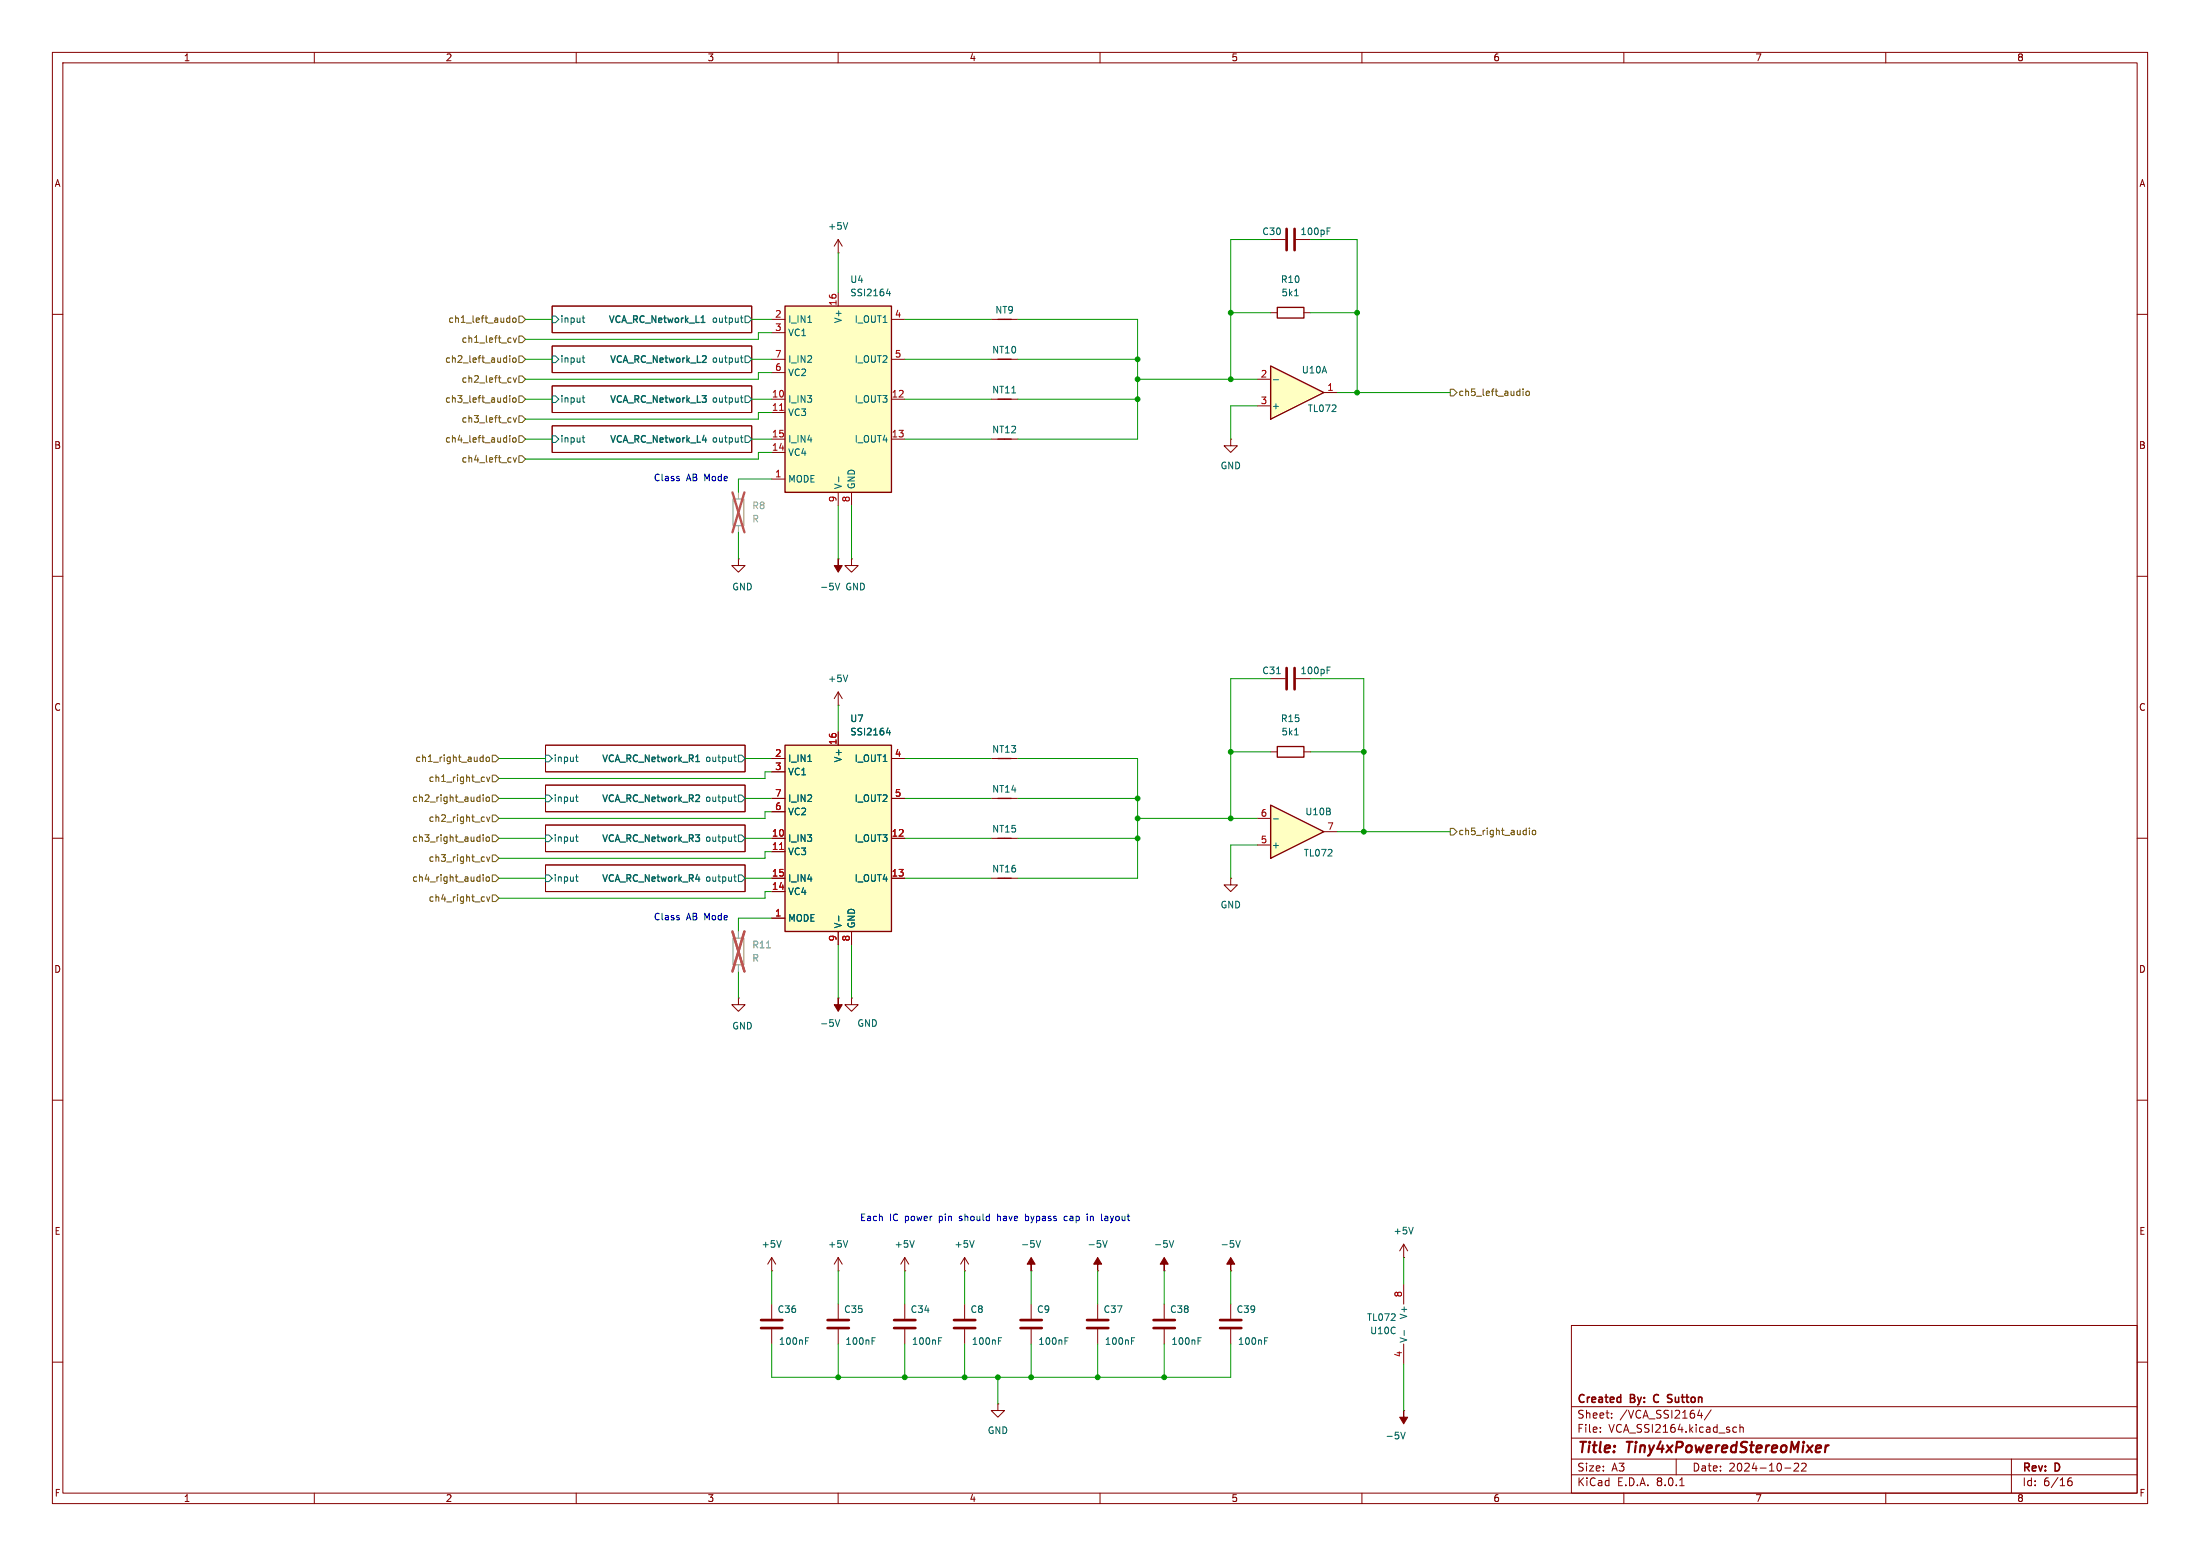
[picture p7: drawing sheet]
<svg xmlns="http://www.w3.org/2000/svg" width="420mm" height="297mm" viewBox="0 0 420 297" stroke-linecap="round" stroke-linejoin="round" font-family="sans-serif">
<g fill="none" stroke="#840000" stroke-width=".19">
<path d="M10 10h400v277h-400zM12 12h396v273h-396zM60 10v2M110 10v2M160 10v2M210 10v2M260 10v2M310 10v2M360 10v2M10 60h2M105.4 58.4h38.1v5.1h-38.1zM242.6 45.7h2.8"/>
<path d="M247.4 45.7h2.8M408 60h2M105.4 66h38.1v5.1h-38.1zM105.4 73.7h38.1v5h-38.1zM105.4 81.3h38.1v5.1h-38.1zM10 110h2M141 106.7v1.3h1.2l-1.2 1.2-1.3-1.2h1.3M141 106.7h.1M408 110h2M242.6 129.5h2.8M247.4 129.5h2.8M10 160h2"/>
<path d="M104.1 142.2h38.1v5.1h-38.1zM104.1 157.5h38.1v5.1h-38.1zM104.1 149.9h38.1v5h-38.1zM408 160h2M104.1 165.1h38.1v5.1h-38.1zM189.2 167.6h5.1M189.2 160h5.1M10 210h2M408 210h2M10 260h2M222.2 248.9v2.8M222.2 253.7v2.8"/>
<path d="M300 253h108v32h-108zM408 260h2M300 278.5h108M300 274.5h108M300 268.5h108M305.5 273.2v.2M305.5 272.5v.1M307.7 270.5v.2M307.7 269.8v.1M320 278.5v3M324.1 270.2h.9M324.8 269.7v1"/>
<path d="M326.7 269.1l-1.3 1.9M330.9 273.3h.6M330.9 272.5h.6M332.2 272.5l.2-.1 .3 .1 .1 .9M332.2 271.9v1.5M343.3 279.4v.5l-.9 .9h1M344.7 279.4v.5l-.8 .9h.9M384 278.5v6.5M60 285v2M110 285v2M160 285v2M210 285v2"/>
<path d="M260 285v2M300 281.5h108M310 285v2M320.7 283.6h.8M340.7 280.2h1.2M360 285v2M394.7 282.9l.3-.2h.4l.2 .2v.4l-.3 .3h-.3l-.3-.3M395.4 282.1a.6 .6 0 0 0-.7 .6"/>
</g>
<path d="M348.5 275.9l-.1 1.3M349.1 275.9l-.4 .1-.2 .3" fill="none" stroke="#840000" stroke-width=".4"/>
<path d="M309.3 266.7l.1 .1M309.4 266.2v1.5M309.4 267.6l-.1 .1M315.8 266.4l-.1 .4 .1 .7M318.5 266.8l.5 .2M318.5 266.3h.7M319 267.6l-.5 .1" fill="none" stroke="#840000" stroke-width=".3"/>
<g fill="none" stroke="#006464" stroke-width=".19">
<path d="M253.4 44.1h.4M253.4 43.5h.6M105.4 67.9h.6l.7 .7-.7 .6h-.6zM105.4 60.3h.6l.7 .7-.7 .6h-.6zM105.4 75.6h.6l.7 .6-.7 .6h-.6zM111.1 68.3h.5M111.1 60.7h.5M111.1 75.9h.5M111.3 67.9v1.1l.3 .2M111.3 60.3v1.1l.3 .1M111.3 75.5v1.1l.3 .2M141.3 68.3h.5"/>
<path d="M141.3 60.7h.5M141.3 75.9h.5M141.5 60.3v1.1l.3 .1M141.5 67.9v1.1l.3 .2M141.5 75.5v1.1l.3 .2M142.2 67.9h.7l.6 .7-.6 .6h-.7zM142.2 60.3h.7l.6 .7-.6 .6h-.7zM142.2 75.6h.7l.6 .6-.6 .6h-.7zM105.4 83.2h.6l.7 .6-.7 .7h-.6zM111.1 83.6h.5M111.3 83.1v1.1l.3 .2M141.3 83.6h.5"/>
<path d="M141.5 83.1v1.1l.3 .2M142.2 83.2h.7l.6 .6-.6 .7h-.7zM243.7 128.6h.7M253.4 127.9h.4M253.4 127.3h.6M104.1 144.1h.7l.6 .7-.6 .6h-.7zM104.1 159.4h.7l.6 .6-.6 .7h-.7zM104.1 151.8h.7l.6 .6-.6 .6h-.7zM109.9 144.5h.5M109.9 159.8h.5M109.9 152.1h.5M110.1 144.1v1.1l.3 .2"/>
<path d="M110.1 151.7v1.1l.3 .2M110.1 159.3v1.1l.3 .2M140.1 144.5h.5M140.1 159.8h.5M140.1 152.1h.5M140.3 144.1v1.1l.3 .2M140.3 151.7v1.1l.3 .2M140.3 159.3v1.1l.3 .2M141 144.1h.6l.6 .7-.6 .6h-.6zM141 159.4h.6l.6 .6-.6 .7h-.6zM141 151.8h.6l.6 .6-.6 .6h-.6zM104.1 167h.7l.6 .6-.6 .7h-.7z"/>
<path d="M109.9 167.4h.5M110.1 166.9v1.1l.3 .2M140.1 167.4h.5M140.3 166.9v1.1l.3 .2M141 167h.6l.6 .6-.6 .7h-.6zM228.7 255.9h.4M228.7 255.3h.6"/>
</g>
<path d="M245.6 43.7v4.1M247.1 43.7v4.1M245.6 127.5v4.1M247.1 127.5v4.1M220.2 253.5h4.1M220.2 252h4.1" fill="none" stroke="#840000" stroke-width=".51"/>
<path d="M140 95.3h2v5h-2zM140 179.1h2v5.1h-2z" fill="none" stroke="#a1a1a1" stroke-width=".25"/>
<path d="M141 94v1.3M141 100.3v1.3M141 177.8v1.3M141 184.2v1.2" fill="none" stroke="#a1a1a1" stroke-width=".19"/>
<path d="M146.3 180.9h.8" fill="none" stroke="#989898" stroke-width=".19"/>
<path d="M139.8 94l2.3 7.6M142.1 94l-2.3 7.6M139.8 177.8l2.3 7.6M142.1 177.8l-2.3 7.6" fill="none" stroke="#e65255" stroke-width=".46"/>
<path d="M190.5 167.6h2.5M190.5 160h2.5" fill="none" stroke="#840000" stroke-width=".25"/>
<path d="M149.9 58.4h20.3v35.6h-20.3z" fill="#ffffc2"/>
<path d="M149.9 58.4h20.3v35.6h-20.3zM190.5 68.6h2.5M190.5 83.8h2.5" fill="none" stroke="#840000" stroke-width=".25"/>
<g fill="none" stroke="#840000" stroke-width=".19">
<path d="M160 48.3h.1M160 45.7v2.6M160 55.9v2.5M160 45.7l-.7 1.3M160 45.7l.8 1.3M147.3 76.2h2.6M147.3 78.7h2.6M147.3 61h2.6M147.3 63.5h2.6M147.3 68.6h2.6M147.3 71.1h2.6M170.2 76.2h2.5"/>
<path d="M170.2 61h2.5M170.2 68.6h2.5M189.2 68.6h5.1M147.3 91.4h2.6M147.3 83.8h2.6M147.3 86.4h2.6M160 94v2.5M162.6 94v2.5M170.2 83.8h2.5M189.2 83.8h5.1M234.9 83.8v1.3h1.3l-1.3 1.3-1.2-1.3h1.2M234.9 83.8h.1"/>
<path d="M160 134.6h.1M160 132.1v2.5M160 132.1l-.7 1.3M160 132.1l.8 1.3M234.9 167.6v1.3h1.3l-1.3 1.3-1.2-1.3h1.2M234.9 167.6h.1"/>
</g>
<path d="M148.8 78.3h.8" fill="none" stroke="#a90000" stroke-width=".19"/>
<path d="M161.8 42.5l-.4 1.3M169.2 56h.8M169.8 55.6v.9M154.2 61.5h.7M160.1 91v1M161.8 128.8l-.4 1.3" fill="none" stroke="#006464" stroke-width=".19"/>
<path d="M242.6 153.7l10.1 5.1-10.1 5z" fill="#ffffc2"/>
<path d="M190.5 61h2.5M190.5 76.2h2.5M242.6 153.7l10.1 5.1-10.1 5zM243.8 142.5h5.1v2h-5.1z" fill="none" stroke="#840000" stroke-width=".25"/>
<path d="M189.2 61h5.1M189.2 76.2h5.1M162.6 106.7v1.3h1.2l-1.2 1.2-1.3-1.2h1.3M162.6 106.7h.1M240 156.2h2.6M242.6 143.5h1.2M248.9 143.5h1.3M252.7 158.8h2.6M240 161.3h2.6M141 190.5v1.3h1.2l-1.2 1.2-1.3-1.2h1.3M141 190.5h.1" fill="none" stroke="#840000" stroke-width=".19"/>
<path d="M243.1 156.3h1M247.1 140.3h.8" fill="none" stroke="#006464" stroke-width=".19"/>
<path d="M242.6 69.9l10.1 5-10.1 5.1z" fill="#ffffc2"/>
<path d="M243.8 58.7h5.1v2h-5.1zM242.6 69.9l10.1 5-10.1 5.1z" fill="none" stroke="#840000" stroke-width=".25"/>
<path d="M242.6 59.7h1.2M248.9 59.7h1.3M240 72.4h2.6M240 77.5h2.6M252.7 74.9h2.6M160 106.7h.1M160 190.5h.1M222.2 242.6h.1" fill="none" stroke="#840000" stroke-width=".19"/>
<path d="M247.1 56.5h.8M243.1 72.5h1M159.5 111.3l.4 1.3 .4-1.3M159.5 194.6l.4 1.3 .4-1.3M223.2 236.8l.4 1.3 .5-1.3" fill="none" stroke="#006464" stroke-width=".19"/>
<g fill="#840000" stroke="#840000" stroke-width=".19">
<path d="M160 106.7v1.3h.8l-.8 1.2-.7-1.2h.7z"/>
<path d="M222.2 240l.8 1.3h-.8v1.3v-1.3h-.7z"/>
<path d="M160 190.5v1.3h.8l-.8 1.2-.7-1.2h.7z"/>
</g>
<path d="M149.9 142.2h20.3v35.6h-20.3z" fill="#ffffc2"/>
<path d="M149.9 142.2h20.3v35.6h-20.3zM190.5 144.8h2.5M190.5 152.4h2.5" fill="none" stroke="#840000" stroke-width=".25"/>
<g fill="none" stroke="#840000" stroke-width=".19">
<path d="M160 139.7v2.5M147.3 144.8h2.6M147.3 147.3h2.6M147.3 152.4h2.6M147.3 154.9h2.6M170.2 144.8h2.5M170.2 152.4h2.5M189.2 144.8h5.1M189.2 152.4h5.1M147.3 175.3h2.6M147.3 160h2.6M147.3 162.6h2.6"/>
<path d="M147.3 167.6h2.6M147.3 170.2h2.6M160 177.8v2.5M162.6 177.8v2.5M170.2 160h2.5M170.2 167.6h2.5M162.6 190.5v1.3h1.2l-1.2 1.2-1.3-1.2h1.3M162.6 190.5h.1M268 237.5v2.5M268 237.5l-.8 1.3M268 237.5l.7 1.3M147.3 242.6h.1"/>
<path d="M147.3 240v2.6M147.3 248.9v2.8M147.3 253.7v2.8M147.3 240l-.7 1.3M147.3 240l.8 1.3M160 242.6h.1M160 240v2.6M160 248.9v2.8M160 253.7v2.8M160 240l-.7 1.3M160 240l.8 1.3M172.7 242.6h.1"/>
<path d="M172.7 240v2.6M172.7 248.9v2.8M172.7 253.7v2.8M172.7 240l-.7 1.3M172.7 240l.8 1.3M184.1 242.6h.1M184.1 240v2.6M184.1 248.9v2.8M184.1 253.7v2.8M184.1 240l-.7 1.3M184.1 240l.8 1.3M196.8 242.6h.1"/>
<path d="M196.8 248.9v2.8M196.8 253.7v2.8M209.5 242.6h.1M209.5 248.9v2.8M209.5 253.7v2.8M234.9 242.6h.1M234.9 248.9v2.8M234.9 253.7v2.8M268 240h.1M268 245.1v3.8M268 256.5v3.8M190.5 268v1.2h1.3l-1.3 1.3-1.3-1.3h1.3"/>
<path d="M190.5 268h.1M268 269.2h.1"/>
</g>
<path d="M148.8 162.1h.8" fill="none" stroke="#a90000" stroke-width=".19"/>
<g fill="none" stroke="#006464" stroke-width=".19">
<path d="M169.2 139.9h.8M169.8 139.4v.9M154.2 145.4h.7M160.1 174.8v1M149.1 236.8l-.4 1.3M161.8 236.8l-.4 1.3M174.5 236.8l-.4 1.3M186 236.8l-.5 1.3M197.8 236.8l.4 1.3 .5-1.3M210.5 236.8l.4 1.3 .5-1.3M235.9 236.8l.4 1.3 .5-1.3M269.8 234.3l-.4 1.2"/>
<path d="M153.8 255.9h.4M153.8 255.3h.6M166.5 255.9h.4M166.5 255.3h.6M179.2 255.9h.4M179.2 255.3h.6M190.6 255.9h.4M190.6 255.3h.6M203.3 255.9h.4M203.3 255.3h.6M216 255.9h.4M216 255.3h.6"/>
<path d="M241.4 255.9h.4M241.4 255.3h.6M268.1 254v.9M267.4 273.4l.4 1.2 .5-1.2"/>
</g>
<g fill="none" stroke="#840000" stroke-width=".51">
<path d="M145.3 253.5h4.1M145.3 252h4.1M158 253.5h4.1M158 252h4.1M170.7 253.5h4.1M170.7 252h4.1M182.1 253.5h4.1M182.1 252h4.1M194.8 253.5h4.1M194.8 252h4.1M207.5 253.5h4.1M207.5 252h4.1"/>
<path d="M232.9 253.5h4.1M232.9 252h4.1"/>
</g>
<g fill="#840000" stroke="#840000" stroke-width=".19">
<path d="M196.8 240l.8 1.3h-.8v1.3v-1.3h-.7z"/>
<path d="M209.5 240l.8 1.3h-.8v1.3v-1.3h-.7z"/>
<path d="M268 269.2v1.3h.7l-.7 1.3-.8-1.3h.8z"/>
<path d="M234.9 240l.8 1.3h-.8v1.3v-1.3h-.7z"/>
</g>
<g fill="none" stroke="#725600" stroke-width=".19">
<path d="M97 60.7l.3 .1M97.3 60.3v1.2M97.3 67.9v.1M97.3 68.3v.9M97.3 75.5v.1M97.3 75.9v.9M97.3 61.5h-.3M97.9 76.1l.2-.2 .4 .2v.4l-.1 .2-.3 .1-.2-.1zM97.9 60.8l.2-.1 .4 .1v.5l-.1 .2h-.3l-.2-.1zM97.9 68.4l.2-.1 .4 .1v.5l-.1 .2-.3 .1-.2-.2zM98 72.1l.3 .9 .3-.9M98 79.7l.3 .9 .3-.9"/>
<path d="M98 64.5l.3 .8 .3-.8M99.1 71.8h.6l.6 .6-.6 .6h-.6zM99.1 79.4h.6l.6 .6-.6 .6h-.6zM99.1 75.6h.6l.6 .6-.6 .6h-.6zM99.1 64.1h.6l.6 .7-.6 .6h-.6zM99.1 60.3h.6l.6 .7-.6 .6h-.6zM99.1 67.9h.6l.6 .7-.6 .6h-.6zM276.9 74.3h.6l.6 .6-.6 .7h-.6zM290.8 74.2v.2M290.8 74.7v.8M291.4 74.7h.3l.3 .2v.4l-.3 .2-.3-.1-.1-.1zM97.3 83.1v.2"/>
<path d="M97.3 83.6v.8M97.9 83.7l.2-.1 .4 .1v.5l-.1 .1-.3 .1-.2-.1zM98 87.4l.3 .8 .3-.8M99.1 83.2h.6l.6 .6-.6 .7h-.6zM99.1 87h.6l.6 .6-.6 .7h-.6zM91.9 144.5l.3 .1M92.2 144.1v1.3M92.2 151.7v.1M92.2 152.1v.9M92.2 159.3v.2M92.2 159.8v.8M92.2 145.3l-.3 .1"/>
<path d="M92.4 148.3l.1 .1M92.4 155.9l.1 .1M92.5 149.1l-.1 .1M92.5 156.7l-.1 .1M92.8 144.6l.2-.1 .4 .1v.5l-.1 .2-.3 .1-.2-.2zM92.8 152.3l.2-.2 .4 .2v.4l-.1 .2-.3 .1-.2-.1zM92.8 159.9l.2-.1 .4 .1v.5l-.1 .1-.3 .1-.2-.1zM92.9 148.3l.3 .9 .3-.9M92.9 155.9l.3 .9 .3-.9M94 144.1h.6l.6 .7-.6 .6h-.6zM94 148h.6l.6 .6-.6 .6h-.6zM94 159.4h.6l.6 .6-.6 .7h-.6z"/>
<path d="M94 155.6h.6l.6 .6-.6 .6h-.6zM94 151.8h.6l.6 .6-.6 .6h-.6zM276.9 158.1h.6l.6 .7-.6 .6h-.6zM292 158.1v.1M292 158.5v.8M292.6 158.6l.2-.1 .3 .1 .1 .5-.1 .2h-.3l-.2-.1zM92.2 166.9v.2M92.2 167.4v.8M92.4 171.2h.1M92.4 163.6h.1M92.5 172h-.1M92.5 164.3l-.1 .1"/>
<path d="M92.8 167.5l.2-.1 .4 .1v.5l-.1 .2h-.3l-.2-.1zM92.9 171.2l.3 .8 .3-.8M92.9 163.6l.3 .8 .3-.8M94 170.8h.6l.6 .7-.6 .6h-.6zM94 167h.6l.6 .6-.6 .7h-.6zM94 163.2h.6l.6 .6-.6 .7h-.6z"/>
</g>
<path d="M129.7 91.4v.3M129.7 175.2v.3M190.4 231.7v1.3M190.6 232.1l-.2 .2M195.8 231.7v1.3M195.8 232.9l.3 .1M196.1 232.1l-.3 .1M203.8 232.2l-.4-.1-.3 .3 .2 .5h.5M208.2 232.1v.9M208.3 232.1l-.1 .2M211.3 232.1l-.4 .1M211.4 232.5h-.3l-.2 .2v.2l.5 .1" fill="none" stroke="#0000c2" stroke-width=".19"/>
<g fill="none" stroke="#009600" stroke-width=".19">
<path d="M160 48.3v7.6M234.9 59.7h7.7M242.6 45.7h-7.7v26.7M250.2 45.7h8.9v29.2M250.2 59.7h8.9M100.3 76.2h5.1M100.3 68.6h5.1M100.3 61h5.1M143.5 76.2h3.8M143.5 68.6h3.8M143.5 61h3.8M147.3 71.1h-2.5v1.3h-44.5"/>
<path d="M147.3 63.5h-2.5v1.3h-44.5M147.3 78.7h-2.5v1.3h-44.5M172.7 76.2h16.5M172.7 68.6h16.5M172.7 61h16.5M194.3 76.2h22.9M194.3 61h22.9v22.8h-22.9M194.3 68.6h22.9M217.2 72.4h22.8M240 77.5h-5.1v6.3M255.3 74.9h21.6M100.3 83.8h5.1"/>
<path d="M143.5 83.8h3.8M147.3 91.4h-6.3v2.6M147.3 86.4h-2.5v1.2h-44.5M160 96.5v10.2M162.6 96.5v10.2M172.7 83.8h16.5M141 101.6v5.1M160 134.6v5.1M242.6 129.5h-7.7v26.7M250.2 129.5h10.1v29.3M95.2 152.4h8.9M95.2 144.8h8.9"/>
<path d="M142.2 152.4h5.1M142.2 144.8h5.1M147.3 147.3h-1.3v1.3h-50.8M147.3 154.9h-1.3v1.3h-50.8M172.7 152.4h16.5M172.7 144.8h16.5M194.3 144.8h22.9v22.8h-22.9M194.3 152.4h22.9M217.2 156.2h22.8M234.9 143.5h7.7M250.2 143.5h10.1M255.3 158.8h21.6"/>
<path d="M95.2 167.6h8.9M95.2 160h8.9M142.2 167.6h5.1M142.2 160h5.1M147.3 162.6h-1.3v1.2h-50.8M147.3 170.2h-1.3v1.3h-50.8M147.3 175.3h-6.3v2.5M172.7 167.6h16.5M172.7 160h16.5M194.3 160h22.9M240 161.3h-5.1v6.3M141 185.4v5.1"/>
<path d="M160 180.3v10.2M162.6 180.3v10.2M147.3 256.5v6.4h87.6v-6.4M147.3 242.6v6.3M160 242.6v6.3M160 256.5v6.4M172.7 242.6v6.3M172.7 256.5v6.4M184.1 242.6v6.3M184.1 256.5v6.4M196.8 242.6v6.3M196.8 256.5v6.4"/>
<path d="M209.5 242.6v6.3M209.5 256.5v6.4M222.2 242.6v6.3M222.2 256.5v6.4M234.9 242.6v6.3M268 240v5.1M190.5 262.9v5.1M268 260.3v8.9"/>
</g>
<path d="M146.3 180.9h.8" fill="none" stroke="#989898" stroke-width=".19"/>
<path d="M141 177.8v1.3M141 184.2v1.2" fill="none" stroke="#a1a1a1" stroke-width=".19"/>
<path d="M139.8 177.8l2.3 7.6M142.1 177.8l-2.3 7.6" fill="none" stroke="#e65255" stroke-width=".46"/>
<g fill="#009600" stroke="#009600" stroke-width=".19">
<circle cx="217.2" cy="156.2" r=".46"/>
<circle cx="217.2" cy="152.4" r=".46"/>
<circle cx="217.2" cy="160" r=".46"/>
<circle cx="234.9" cy="156.2" r=".46"/>
<circle cx="234.9" cy="143.5" r=".46"/>
<circle cx="260.3" cy="143.5" r=".46"/>
<circle cx="260.3" cy="158.8" r=".46"/>
<circle cx="259.1" cy="59.7" r=".46"/>
<circle cx="259.1" cy="74.9" r=".46"/>
<circle cx="217.2" cy="72.4" r=".46"/>
<circle cx="217.2" cy="76.2" r=".46"/>
<circle cx="217.2" cy="68.6" r=".46"/>
<circle cx="234.9" cy="59.7" r=".46"/>
<circle cx="234.9" cy="72.4" r=".46"/>
<circle cx="160" cy="262.9" r=".46"/>
<circle cx="172.7" cy="262.9" r=".46"/>
<circle cx="196.8" cy="262.9" r=".46"/>
<circle cx="184.1" cy="262.9" r=".46"/>
<circle cx="190.5" cy="262.9" r=".46"/>
<circle cx="222.2" cy="262.9" r=".46"/>
<circle cx="209.5" cy="262.9" r=".46"/>
</g>
<g font-size="2.8" fill="#840000">
<text x="301" y="277.9">Title:</text>
<text x="310.6" y="277.9">Tiny4xPoweredStereoMixer</text>
</g>
<g font-size="2.1" fill="#840000">
<text x="301" y="268.2">Created</text>
<text x="311.3" y="268.2">By:</text>
<text x="316.4" y="268.2">C</text>
<text x="319.6" y="268.2">Sutton</text>
<text x="301" y="273.7">File:</text>
<text x="301" y="271">Sheet:</text>
<text x="307.1" y="273.7">VCA_SSI2164.kicad_sch</text>
<text x="309.2" y="271">/VCA_SSI2164/</text>
<text x="301" y="281.1">Size:</text>
<text x="307.6" y="281.1">A3</text>
<text x="323" y="281.1">Date:</text>
<text x="330" y="281.1">2024-10-22</text>
<text x="386" y="281.3">Rev:</text>
<text x="392.4" y="281.3">D</text>
<text x="301" y="283.9">KiCad</text>
<text x="308.7" y="283.9">E.D.A.</text>
<text x="316.3" y="283.9">8.0.1</text>
<text x="386" y="283.9">Id:</text>
<text x="390.1" y="283.9">6/16</text>
</g>
<g font-size="1.8" fill="#840000">
<text x="35" y="11.9">1</text>
<text x="85" y="11.9">2</text>
<text x="135" y="11.9">3</text>
<text x="185" y="11.9">4</text>
<text x="235" y="11.9">5</text>
<text x="285" y="11.9">6</text>
<text x="335" y="11.9">7</text>
<text x="385" y="11.9">8</text>
<text x="10.3" y="35.9">A</text>
<text x="408.3" y="35.9">A</text>
<text x="10.3" y="85.9">B</text>
<text x="408.2" y="85.9">B</text>
<text x="10.3" y="135.9">C</text>
<text x="408.2" y="135.9">C</text>
<text x="10.3" y="185.9">D</text>
<text x="408.2" y="185.9">D</text>
<text x="10.3" y="235.9">E</text>
<text x="408.3" y="235.9">E</text>
<text x="10.3" y="285.9">F</text>
<text x="35" y="286.9">1</text>
<text x="85" y="286.9">2</text>
<text x="135" y="286.9">3</text>
<text x="185" y="286.9">4</text>
<text x="235" y="286.9">5</text>
<text x="285" y="286.9">6</text>
<text x="335" y="286.9">7</text>
<text x="385" y="286.9">8</text>
<text x="408.3" y="285.9">F</text>
</g>
<g font-size="1.8" fill="#006464">
<text x="158" y="44">+5V</text>
<text x="240.9" y="45.1">C30</text>
<text x="248.2" y="45.1">100pF</text>
<text x="162.2" y="54.2">U4</text>
<text x="162.2" y="56.7">SSI2164</text>
<text x="244.4" y="54.2">R10</text>
<text x="244.6" y="56.7">5k1</text>
<text x="106.9" y="61.8">input</text>
<text x="116.1" y="61.7">VCA_RC_Network_L1</text>
<text x="135.8" y="61.8">output</text>
<text x="150.4" y="61.8">I_IN1</text>
<text x="150.4" y="64.4">VC1</text>
<text x="160.9" y="61.8" transform="rotate(-90 160.9 61.8)">V+</text>
<text x="163.1" y="61.8">I_OUT1</text>
<text x="189.9" y="60">NT9</text>
<text x="106.9" y="69.4">input</text>
<text x="116.3" y="69.3">VCA_RC_Network_L2 output</text>
<text x="150.4" y="72">VC2</text>
<text x="150.4" y="69.4">I_IN2</text>
<text x="163.1" y="69.4">I_OUT2</text>
<text x="189.3" y="67.7">NT10</text>
<text x="248.4" y="71.5">U10A</text>
<text x="106.9" y="77.1">input</text>
<text x="116.3" y="77">VCA_RC_Network_L3 output</text>
<text x="150.4" y="77.1">I_IN3</text>
<text x="163.1" y="77.1">I_OUT3</text>
<text x="189.3" y="75.3">NT11</text>
<text x="150.4" y="79.6">VC3</text>
<text x="189.3" y="82.9">NT12</text>
<text x="242.7" y="78.3">+</text>
<text x="249.6" y="78.8">TL072</text>
<text x="106.9" y="84.7">input</text>
<text x="116.3" y="84.6">VCA_RC_Network_L4 output</text>
<text x="150.4" y="87.2">VC4</text>
<text x="150.4" y="84.7">I_IN4</text>
<text x="163.1" y="84.7">I_OUT4</text>
<text x="232.9" y="89.8">GND</text>
<text x="150.4" y="92.3">MODE</text>
<text x="160.9" y="93.5" transform="rotate(-90 160.9 93.5)">V-</text>
<text x="163.4" y="93.5" transform="rotate(-90 163.4 93.5)">GND</text>
<text x="139.7" y="112.9">GND</text>
<text x="156.5" y="112.9">-5V</text>
<text x="161.3" y="112.9">GND</text>
<text x="158" y="130.4">+5V</text>
<text x="240.9" y="128.9">C31</text>
<text x="248.2" y="128.9">100pF</text>
<text x="162.2" y="138">U7</text>
<text x="162.2" y="140.6">SSI2164</text>
<text x="189.3" y="143.9">NT13</text>
<text x="244.4" y="138">R15</text>
<text x="244.6" y="140.6">5k1</text>
<text x="105.6" y="145.6">input</text>
<text x="114.8" y="145.5">VCA_RC_Network_R1</text>
<text x="134.5" y="145.6">output</text>
<text x="150.4" y="145.6">I_IN1</text>
<text x="150.4" y="148.2">VC1</text>
<text x="160.9" y="145.6" transform="rotate(-90 160.9 145.6)">V+</text>
<text x="163.1" y="145.6">I_OUT1</text>
<text x="105.6" y="153.3">input</text>
<text x="114.8" y="153.2">VCA_RC_Network_R2</text>
<text x="134.5" y="153.3">output</text>
<text x="150.4" y="155.8">VC2</text>
<text x="150.4" y="153.3">I_IN2</text>
<text x="163.1" y="153.3">I_OUT2</text>
<text x="189.3" y="151.5">NT14</text>
<text x="249.1" y="155.8">U10B</text>
<text x="105.6" y="160.9">input</text>
<text x="114.8" y="160.8">VCA_RC_Network_R3</text>
<text x="134.5" y="160.9">output</text>
<text x="150.4" y="160.9">I_IN3</text>
<text x="163.1" y="160.9">I_OUT3</text>
<text x="189.3" y="159.1">NT15</text>
<text x="150.4" y="163.4">VC3</text>
<text x="189.3" y="166.7">NT16</text>
<text x="242.7" y="162.2">+</text>
<text x="248.8" y="163.7">TL072</text>
<text x="105.6" y="168.5">input</text>
<text x="114.8" y="168.4">VCA_RC_Network_R4</text>
<text x="134.5" y="168.5">output</text>
<text x="150.4" y="171">VC4</text>
<text x="150.4" y="168.5">I_IN4</text>
<text x="163.1" y="168.5">I_OUT4</text>
<text x="232.9" y="173.6">GND</text>
<text x="150.4" y="176.1">MODE</text>
<text x="160.9" y="177.3" transform="rotate(-90 160.9 177.3)">V-</text>
<text x="163.4" y="177.3" transform="rotate(-90 163.4 177.3)">GND</text>
<text x="139.7" y="196.7">GND</text>
<text x="156.5" y="196.2">-5V</text>
<text x="163.6" y="196.2">GND</text>
<text x="145.3" y="238.4">+5V</text>
<text x="158" y="238.4">+5V</text>
<text x="170.7" y="238.4">+5V</text>
<text x="182.1" y="238.4">+5V</text>
<text x="194.8" y="238.4">-5V</text>
<text x="207.5" y="238.4">-5V</text>
<text x="220.2" y="238.4">-5V</text>
<text x="232.9" y="238.4">-5V</text>
<text x="265.9" y="235.8">+5V</text>
<text x="148.3" y="250.8">C36</text>
<text x="161" y="250.8">C35</text>
<text x="173.7" y="250.8">C34</text>
<text x="185.2" y="250.8">C8</text>
<text x="197.9" y="250.8">C9</text>
<text x="210.6" y="250.8">C37</text>
<text x="223.3" y="250.8">C38</text>
<text x="236" y="250.8">C39</text>
<text x="268.8" y="251.9" transform="rotate(-90 268.8 251.9)">V+</text>
<text x="148.6" y="256.9">100nF</text>
<text x="161.3" y="256.9">100nF</text>
<text x="174" y="256.9">100nF</text>
<text x="185.4" y="256.9">100nF</text>
<text x="198.1" y="256.9">100nF</text>
<text x="210.8" y="256.9">100nF</text>
<text x="223.5" y="256.9">100nF</text>
<text x="236.2" y="256.9">100nF</text>
<text x="260.9" y="252.3">TL072</text>
<text x="261.5" y="254.9">U10C</text>
<text x="268.8" y="256.4" transform="rotate(-90 268.8 256.4)">V-</text>
<text x="188.5" y="273.9">GND</text>
<text x="264.4" y="274.9">-5V</text>
</g>
<g font-size="1.8" fill="#a90000">
<text x="159.8" y="58.5" transform="rotate(-90 159.8 58.5)">16</text>
<text x="147.9" y="60.7">2</text>
<text x="147.9" y="63.2">3</text>
<text x="170.7" y="60.7">4</text>
<text x="147.9" y="70.9">6</text>
<text x="147.9" y="68.3">7</text>
<text x="170.7" y="68.3">5</text>
<text x="147.3" y="75.9">10</text>
<text x="170.1" y="75.9">12</text>
<text x="240.6" y="72.1">2</text>
<text x="240.6" y="77.2">3</text>
<text x="253.3" y="74.7">1</text>
<text x="147.3" y="78.5">11</text>
<text x="147.3" y="83.6">15</text>
<text x="170.1" y="83.6">13</text>
<text x="147.3" y="86.1">14</text>
<text x="147.9" y="91.2">1</text>
<text x="159.8" y="96" transform="rotate(-90 159.8 96)">9</text>
<text x="162.3" y="96" transform="rotate(-90 162.3 96)">8</text>
<text x="159.8" y="142.3" transform="rotate(-90 159.8 142.3)">16</text>
<text x="147.9" y="144.5">2</text>
<text x="147.9" y="147.1">3</text>
<text x="170.7" y="144.5">4</text>
<text x="147.9" y="154.7">6</text>
<text x="147.9" y="152.1">7</text>
<text x="170.7" y="152.1">5</text>
<text x="240.6" y="156">6</text>
<text x="147.3" y="159.8">10</text>
<text x="170.1" y="159.8">12</text>
<text x="240.6" y="161">5</text>
<text x="253.3" y="158.5">7</text>
<text x="147.3" y="162.3">11</text>
<text x="147.3" y="167.4">15</text>
<text x="170.1" y="167.4">13</text>
<text x="147.3" y="169.9">14</text>
<text x="147.9" y="175">1</text>
<text x="159.8" y="179.8" transform="rotate(-90 159.8 179.8)">9</text>
<text x="162.3" y="179.8" transform="rotate(-90 162.3 179.8)">8</text>
<text x="267.7" y="247.7" transform="rotate(-90 267.7 247.7)">8</text>
<text x="267.7" y="259.2" transform="rotate(-90 267.7 259.2)">4</text>
</g>
<g font-size="1.8" fill="#725600">
<text x="85.5" y="61.8">ch1_left_audo</text>
<text x="88" y="65.6">ch1_left_cv</text>
<text x="84.9" y="69.4">ch2_left_audio</text>
<text x="84.9" y="77.1">ch3_left_audio</text>
<text x="88" y="73.3">ch2_left_cv</text>
<text x="278.3" y="75.8">ch5_left_audio</text>
<text x="88" y="80.9">ch3_left_cv</text>
<text x="84.9" y="84.7">ch4_left_audio</text>
<text x="88" y="88.5">ch4_left_cv</text>
<text x="79.2" y="145.6">ch1_right_audo</text>
<text x="81.7" y="149.5">ch1_right_cv</text>
<text x="78.6" y="153.3">ch2_right_audio</text>
<text x="78.6" y="160.9">ch3_right_audio</text>
<text x="81.7" y="157.1">ch2_right_cv</text>
<text x="278.3" y="159.6">ch5_right_audio</text>
<text x="81.7" y="164.7">ch3_right_cv</text>
<text x="78.6" y="168.5">ch4_right_audio</text>
<text x="81.7" y="172.3">ch4_right_cv</text>
</g>
<g font-size="1.8" fill="#0000c2">
<text x="124.7" y="92.1">Class</text>
<text x="131" y="92.1">AB Mode</text>
<text x="124.7" y="175.9">Class</text>
<text x="131" y="175.9">AB Mode</text>
<text x="164.1" y="233.3">Each</text>
<text x="169.8" y="233.3">IC</text>
<text x="172.8" y="233.3">power</text>
<text x="179.5" y="233.3">pin</text>
<text x="183.6" y="233.3">should</text>
<text x="191.1" y="233.3">have</text>
<text x="196.6" y="233.3">bypass</text>
<text x="204.2" y="233.3">cap</text>
<text x="208.8" y="233.3">in</text>
<text x="211.7" y="233.3">layout</text>
</g>
<g font-size="1.8" fill="#989898">
<text x="143.5" y="97.4">R8</text>
<text x="143.5" y="99.9">R</text>
<text x="143.5" y="181.2">R11</text>
<text x="143.5" y="183.7">R</text>
</g>
</svg>
